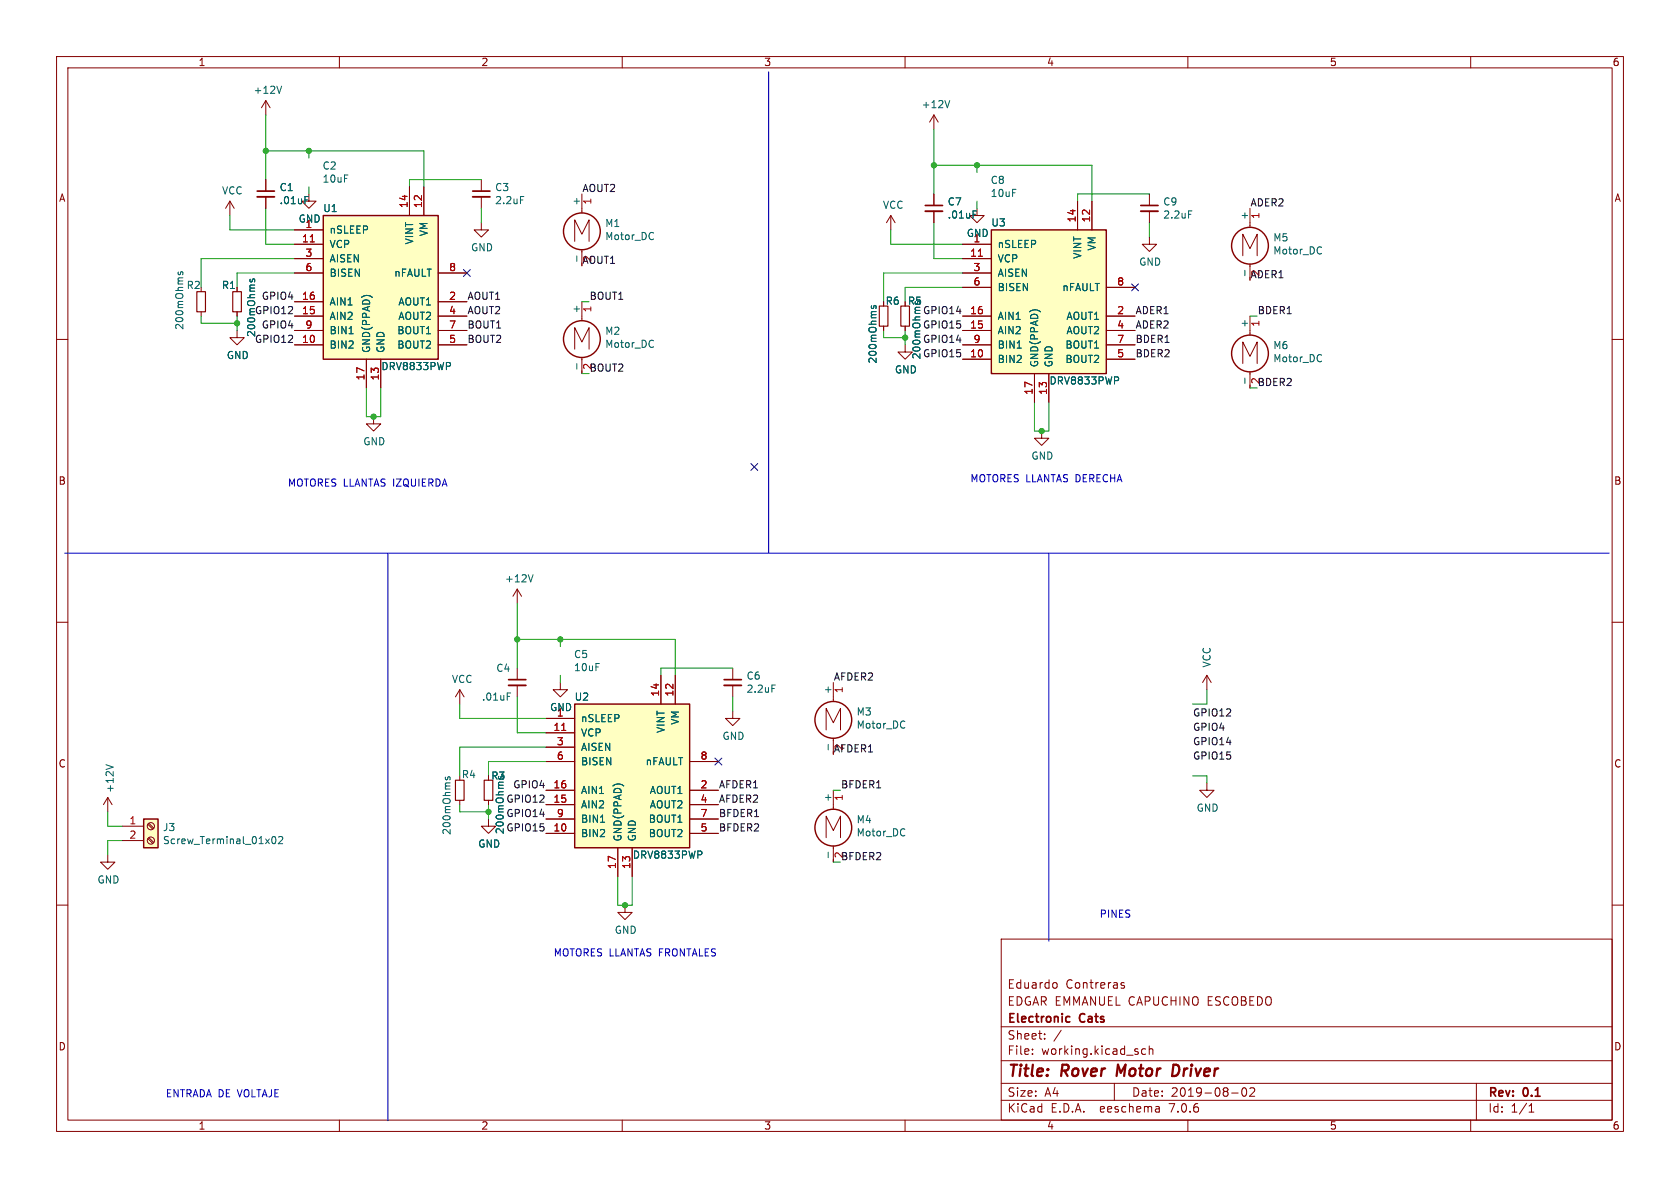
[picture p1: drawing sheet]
<svg xmlns="http://www.w3.org/2000/svg" width="297mm" height="210mm" viewBox="0 0 297 210" stroke-linecap="round" stroke-linejoin="round" font-family="sans-serif">
<g fill="none" stroke="#840000" stroke-width=".18">
<path d="M10 10h277v190h-277zM12 12h273v186h-273zM47 17.8l-.8 1.3M47 17.8v2.5M47 17.8l.8 1.3M60 10v2M110 10v2M160 10v2M210 10v2M260 10v2M40.6 35.6l-.7 1.2M40.6 35.6v2.5"/>
<path d="M40.6 35.6l.8 1.2M47 31.8v2M47 34.8v2M54.6 34.3v1.3h1.3l-1.3 1.2-1.3-1.2h1.3M72.4 33v5.1M74.9 33v5.1M85.1 39.4v1.2h1.3l-1.3 1.3-1.3-1.3h1.3M85.1 31.8v2M85.1 34.8v2M102.9 34.3v3.3M157.5 38.1l-.8 1.3M157.5 38.1v2.5"/>
<path d="M157.5 38.1l.7 1.3M165.1 20.3v2.6M165.1 34.3v2M165.1 37.3v2.1M165.1 20.3l-.8 1.3M165.1 20.3l.8 1.3M172.7 36.8v1.3h1.3l-1.3 1.3-1.3-1.3h1.3M190.5 35.6v5M193 35.6v5M203.2 34.3v2M203.2 37.3v2.1M221 36.8v3.4"/>
<path d="M10 60h2M35.6 55.1v.8M41.9 58.4v1.3h1.3l-1.3 1.3-1.3-1.3h1.3M41.9 50.8v.8M41.9 55.1v.8M52.1 40.6h5M52.1 43.2h5M52.1 55.9h5M52.1 53.3h5M52.1 45.7h5M52.1 48.3h5M52.1 58.4h5"/>
<path d="M77.5 55.9h5M77.5 53.3h5M77.5 48.3h5M77.5 58.4h5M101.6 42.7v-3.8l1.3 2.5 1.2-2.5v3.8M102.9 44.1v2.9M102.9 53.3v3.4M156.2 57.7v.7M160 57.7v.7M170.2 43.2h5.1M170.2 55.9h5.1M170.2 45.7h5.1"/>
<path d="M170.2 48.3h5.1M170.2 58.4h5.1M170.2 50.8h5.1M195.6 55.9h5.1M195.6 58.4h5.1M195.6 50.8h5.1M203.2 41.9v1.3h1.3l-1.3 1.3-1.3-1.3h1.3M219.7 45.2v-3.8l1.3 2.5 1.2-2.5v3.8M221 46.7v2.8M221 55.9v3.3M285 60h2M52.1 61h5"/>
<path d="M64.8 63.5v5.1M66 73.7v1.2h1.3l-1.3 1.3-1.2-1.3h1.2M67.3 63.5v5.1M77.5 61h5M101.6 61.7v-3.8l1.3 2.6 1.2-2.6v3.8M102.9 63.2v2.8M160 61v1.2h1.3l-1.3 1.3-1.3-1.3h1.3M170.2 61h5.1M170.2 63.5h5.1M182.9 66v5.1M184.1 76.2v1.3h1.3l-1.3 1.2-1.2-1.2h1.2M185.4 66v5.1"/>
<path d="M195.6 61h5.1M195.6 63.5h5.1M219.7 64.3v-3.8l1.3 2.5 1.2-2.5v3.8M221 65.7v2.9M10 110h2M91.4 104.1v2.6M91.4 118.1v2M91.4 104.1l-.7 1.3M91.4 104.1l.8 1.3M116.8 119.4v5.1M119.4 119.4v5.1M129.5 118.1v2"/>
<path d="M213.4 119.4l-.8 1.3M213.4 119.4v2.5M213.4 119.4l.7 1.3M285 110h2M81.3 121.9l-.8 1.3M81.3 121.9v2.6M81.3 121.9l.7 1.3M91.4 121.2v2M96.5 127h5.1M96.5 129.5h5.1M96.5 139.7h5.1M96.5 132.1h5.1"/>
<path d="M96.5 134.6h5.1M99.1 120.7v1.2h1.2l-1.2 1.3-1.3-1.3h1.3M121.9 139.7h5.1M121.9 134.6h5.1M129.5 125.7v1.3h1.3l-1.3 1.3-1.2-1.3h1.2M129.5 121.2v2M146 129v-3.8l1.3 2.6 1.3-2.6v3.8M147.3 120.7v3.3M147.3 130.5v2.9M147.3 139.7v3.4M213.4 138.4v1.3h1.2l-1.2 1.3-1.3-1.3h1.3M10 160h2"/>
<path d="M19 151.1v1.3h1.3l-1.3 1.3-1.2-1.3h1.2M19 141l-.7 1.2M19 141v2.5M19 141l.8 1.2M21.6 146.1h3.8M21.6 148.6h3.8M26.1 148.3l.9 .8M26.1 145.7l.9 .9M26.3 148.1l.9 .8M26.3 145.5l.9 .9M81.3 141.5v.7M86.4 144.8v1.3h1.2l-1.2 1.2-1.3-1.2h1.3"/>
<path d="M86.4 141.5v.7M96.5 147.3h5.1M96.5 142.2h5.1M96.5 144.8h5.1M109.2 149.9v5M111.8 149.9v5M121.9 147.3h5.1M121.9 142.2h5.1M121.9 144.8h5.1M146 148.1v-3.8l1.3 2.5 1.3-2.5v3.8M147.3 149.6v2.8M285 160h2"/>
<path d="M110.5 160v1.3h1.3l-1.3 1.3-1.3-1.3h1.3M177 166h108v32h-108zM186.4 173.7l.3 .1 .2 .2-.1 .6-.4 .1M198.2 174l.6 .4-.2 .3-.4-.1M198.7 173.8l-.3-.1-.2 .2M60 198v2M110 198v2M160 198v2M177 194.5h108M177 191.5h108M177 187.5h108M177 181.5h108"/>
<path d="M182.5 186.3v.1M182.5 185.5v.1M184.7 183.6v.1M184.7 182.8v.1M187.6 182.1l-1.3 2M197 191.5v3M202.5 185.5l-.4-.1-.3 .3v.4l.2 .2h.5M203.2 185.5l.2-.1 .3 .1 .1 .9M203.2 184.9v1.5M204.9 195.7l.1 .9M205 196.5l-.2 .1M205 196h-.2"/>
<path d="M210 198v2M217.7 193.2h1.2M219.7 192.4l.2-.1a.81 .81 0 0 1 .6 .6 .81 .81 0 0 1-.3 .8l-.2 .1a.81 .81 0 0 1-.3-1.4zM221 192.4l.5-.1 .2 .1 .1 .3-.9 1.1h.9M260 198v2M261 191.5v6.5M270.3 196.6h.9M270.3 195.5l.4-.4v1.5"/>
<circle cx="26.7" cy="148.6" r=".63"/>
<circle cx="26.7" cy="146" r=".63"/>
</g>
<path d="M197.6 188.2l-.2 2M208.2 188.3l-.7-.1-.3 2h.5l.5-.3" fill="none" stroke="#840000" stroke-width=".4"/>
<path d="M45.5 33.8h3M83.6 33.8h3M163.6 36.3h3M201.7 36.3h3M89.9 120.1h3.1M128 120.1h3.1M188.7 179.7l.4 .1M189.1 180.6l-.4 .1" fill="none" stroke="#840000" stroke-width=".3"/>
<path d="M45.5 34.8h3M83.6 34.8h3M163.6 37.3h3M201.7 37.3h3M89.9 121.2h3.1M128 121.2h3.1" fill="none" stroke="#840000" stroke-width=".33"/>
<g fill="none" stroke="#006464" stroke-width=".18">
<path d="M49.8 15.2l-.4 1.3M167.9 17.8l-.4 1.2M53.9 34.7h.6M92 34.7h.6M172 37.3h.6M210.1 37.3h.6M31.5 48.1v.3l.2 .2 .1-.1 .2-.4h.3v.5M44.2 49.4v.3l.2 .1h.1l.2-.4h.3v.4M61.7 59h.7M102 45.2v1M115.5 41.2h.1M115.5 42.2v.1"/>
<path d="M154.1 54.1l-.1 .3 .2 .1h.2l.1-.4h.3v.4M220.1 47.8v.9M233.6 43.7v.1M233.6 44.8h.1M79.5 64.1l.1 .2-.1 .4M102 64.3v1M115.5 60.2v.1M115.5 61.3v.1M179.8 61.5h.7M197.6 66.7l.2 .2-.2 .3M220.1 66.8v1M233.6 62.7v.1"/>
<path d="M233.6 63.8v.1M94.2 101.6l-.4 1.3M18.7 135.2l1.3 .4M78.8 137.4l-.1 .3 .2 .2 .2-.1 .1-.4h.3v.5M89.7 122.5h.6M136.5 121.1h.6M146.4 131.6v1M159.9 127.5l.1 .1M160 128.6l-.1 .1M48.2 147.9h.1a.68 .68 0 0 1 .5 .6 .68 .68 0 0 1-.5 .6 .84 .84 0 0 1-.1-1.2zM49.3 148l.4-.1 .3 .3-.8 .9h.8M106.2 145.4h.7"/>
<path d="M124 150.5l.1 .2-.1 .3M146.4 150.6v1M159.9 146.6h.1M160 147.7h-.1"/>
</g>
<path d="M34.8 51.6h1.5v3.5h-1.5zM41.1 51.6h1.6v3.5h-1.6zM155.4 54.1h1.6v3.6h-1.6zM159.3 54.1h1.5v3.6h-1.5zM80.5 137.9h1.5v3.6h-1.5zM85.6 137.9h1.5v3.6h-1.5z" fill="none" stroke="#840000" stroke-width=".2"/>
<g fill="none" stroke="#840000" stroke-width=".25">
<path d="M57.1 38.1h20.4v25.4h-20.4zM175.3 40.6h20.3v25.4h-20.3zM101.6 124.5h20.3v25.4h-20.3zM25.4 144.8h2.5v5.1h-2.5z"/>
<circle cx="102.9" cy="40.9" r="3.3"/>
<circle cx="102.9" cy="59.9" r="3.3"/>
<circle cx="221" cy="43.4" r="3.3"/>
<circle cx="221" cy="62.5" r="3.3"/>
<circle cx="147.3" cy="127.3" r="3.3"/>
<circle cx="147.3" cy="146.3" r="3.3"/>
</g>
<g fill="#ffffc2" stroke="#ffffc2" stroke-width=".18">
<path d="M25.4 144.8h2.5v5.1h-2.5z"/>
<path d="M57.1 38.1h20.4v25.4h-20.4z"/>
<path d="M101.6 124.5h20.3v25.4h-20.3z"/>
<path d="M175.3 40.6h20.3v25.4h-20.3z"/>
</g>
<path d="M54.9 42.8h.7M173 45.3h.7M99.3 129.1h.7" fill="none" stroke="#a90000" stroke-width=".18"/>
<path d="M135.9 12.7v85.1M11.4 97.8h273.1M68.6 97.8v100.3M185.4 97.8v68.6" fill="none" stroke="#0000c2" stroke-width=".18"/>
<g fill="none" stroke="#009600" stroke-width=".18">
<path d="M40.6 38.1v2.5h11.5M47 26.7h27.9v6.3M47 20.3v11.5M47 36.8v6.4h5.1M54.6 26.7v1.2M54.6 33v1.3M85.1 36.8v2.6M85.1 31.8h-12.7v1.2M165.1 39.4v6.3h5.1M165.1 22.9v11.4M165.1 29.2h27.9v6.4M172.7 29.2v1.3"/>
<path d="M172.7 35.6v1.2M203.2 39.4v2.5M203.2 34.3h-12.7v1.3M35.6 55.9v1.3h6.3M41.9 55.9v2.5M52.1 45.7h-16.5v5.1M52.1 48.3h-10.2v2.5M102.9 53.3h1.2M156.2 58.4v1.3h3.8M157.5 40.6v2.6h12.7M160 58.4v2.6M170.2 48.3h-14v5"/>
<path d="M170.2 50.8h-10.2v2.5M221 55.9h1.2M64.8 68.6v5.1h2.5v-5.1M102.9 66h1.2M182.9 71.1v5.1h2.5v-5.1M221 68.6h1.2M91.4 113h28v6.4M91.4 106.7v11.4M99.1 113v1.3M99.1 119.4v1.3M129.5 118.1h-12.7v1.3M81.3 124.5v2.5h15.2"/>
<path d="M91.4 123.2v6.3h5.1M96.5 134.6h-10.1v2.6M96.5 132.1h-15.2v5.1M129.5 123.2v2.5M147.3 139.7h1.3M210.8 137.2h2.6v1.2M213.4 121.9v2.6h-2.6M19 143.5v2.6h2.6M21.6 148.6h-2.6v2.5M81.3 142.2v1.3h5.1M86.4 142.2v2.6M109.2 154.9v5.1h2.6v-5.1"/>
<path d="M147.3 152.4h1.3"/>
</g>
<path d="M81.9 47.7l1.3 1.2M83.2 47.7l-1.3 1.2M200.1 50.2l1.2 1.2M201.3 50.2l-1.2 1.2M132.7 81.9l1.3 1.3M134 81.9l-1.3 1.3M126.4 134l1.2 1.2M127.6 134l-1.2 1.2" fill="none" stroke="#000084" stroke-width=".18"/>
<g fill="#009600" stroke="#009600" stroke-width=".18">
<circle cx="99.1" cy="113" r=".46"/>
<circle cx="91.4" cy="113" r=".46"/>
<circle cx="66" cy="73.7" r=".46"/>
<circle cx="54.6" cy="26.7" r=".46"/>
<circle cx="47" cy="26.7" r=".46"/>
<circle cx="41.9" cy="57.2" r=".46"/>
<circle cx="86.4" cy="143.5" r=".46"/>
<circle cx="184.1" cy="76.2" r=".46"/>
<circle cx="110.5" cy="160" r=".46"/>
<circle cx="160" cy="59.7" r=".46"/>
<circle cx="165.1" cy="29.2" r=".46"/>
<circle cx="172.7" cy="29.2" r=".46"/>
</g>
<g font-size="2.8" fill="#840000">
<text x="178" y="190.9">Title:</text>
<text x="187.7" y="190.9">Rover</text>
<text x="198.3" y="190.9">Motor</text>
<text x="208.9" y="190.9">Driver</text>
</g>
<g font-size="2.1" fill="#840000">
<text x="178" y="178">EDGAR EMMANUEL CAPUCHINO</text>
<text x="178" y="175">Eduardo</text>
<text x="188.4" y="175">Contreras</text>
<text x="213.6" y="178">ESCOBEDO</text>
<text x="178" y="184">Sheet:</text>
<text x="178" y="181.2">Electronic</text>
<text x="191" y="181.2">Cats</text>
<text x="178" y="186.7">File:</text>
<text x="184.1" y="186.7">working.kicad_sch</text>
<text x="178" y="196.9">KiCad</text>
<text x="178" y="194.1">Size:</text>
<text x="184.7" y="194.1">A4</text>
<text x="185.7" y="196.9">E.D.A.</text>
<text x="194.6" y="196.9">eeschema</text>
<text x="200" y="194.1">Date:</text>
<text x="207" y="196.9">7.0.6</text>
<text x="207" y="194.1">2019-08-02</text>
<text x="263" y="194.3">Rev:</text>
<text x="263" y="196.9">Id:</text>
<text x="267.1" y="196.9">1/1</text>
<text x="269.4" y="194.3">0.1</text>
</g>
<g font-size="1.8" fill="#840000">
<text x="35" y="11.9">1</text>
<text x="85" y="11.9">2</text>
<text x="135" y="11.9">3</text>
<text x="185" y="11.9">4</text>
<text x="235" y="11.9">5</text>
<text x="285" y="11.9">6</text>
<text x="10.3" y="35.9">A</text>
<text x="285.3" y="35.9">A</text>
<text x="156.5" y="54.1">R6</text>
<text x="160.4" y="54.1">R5</text>
<text x="10.3" y="85.9">B</text>
<text x="285.3" y="85.9">B</text>
<text x="10.3" y="135.9">C</text>
<text x="285.3" y="135.9">C</text>
<text x="86.8" y="138">R3</text>
<text x="10.3" y="185.9">D</text>
<text x="285.3" y="185.9">D</text>
<text x="35" y="199.9">1</text>
<text x="85" y="199.9">2</text>
<text x="135" y="199.9">3</text>
<text x="185" y="199.9">4</text>
<text x="235" y="199.9">5</text>
<text x="285" y="199.9">6</text>
</g>
<g font-size="1.8" fill="#006464">
<text x="44.7" y="16.8">+12V</text>
<text x="162.8" y="19.3">+12V</text>
<text x="39.2" y="34.6">VCC</text>
<text x="49.3" y="34">C1</text>
<text x="56.9" y="30.2">C2</text>
<text x="56.9" y="32.5">10uF</text>
<text x="87.4" y="34">C3</text>
<text x="175" y="32.7">C8</text>
<text x="175" y="35">10uF</text>
<text x="49.3" y="36.3">.01uF</text>
<text x="52.7" y="39.5">GND</text>
<text x="57" y="37.7">U1</text>
<text x="58.2" y="41.5">nSLEEP</text>
<text x="75.8" y="41.9" transform="rotate(-90 75.8 41.9)">VM</text>
<text x="87.4" y="36.3">2.2uF</text>
<text x="102.6" y="36.4" transform="rotate(-90 102.6 36.4)">+</text>
<text x="106.9" y="40.3">M1</text>
<text x="156" y="37.1">VCC</text>
<text x="167.4" y="36.5">C7</text>
<text x="167.4" y="38.8">.01uF</text>
<text x="175.2" y="40.2">U3</text>
<text x="205.5" y="36.5">C9</text>
<text x="205.5" y="38.8">2.2uF</text>
<text x="220.7" y="39" transform="rotate(-90 220.7 39)">+</text>
<text x="58.2" y="44">VCP</text>
<text x="58.2" y="46.6">AISEN</text>
<text x="73.3" y="43.3" transform="rotate(-90 73.3 43.3)">VINT</text>
<text x="83.2" y="44.6">GND</text>
<text x="106.9" y="42.6">Motor_DC</text>
<text x="170.8" y="42.1">GND</text>
<text x="172" y="42.9">1</text>
<text x="176.3" y="44">nSLEEP</text>
<text x="176.3" y="46.6">VCP</text>
<text x="191.4" y="45.9" transform="rotate(-90 191.4 45.9)">VINT</text>
<text x="193.9" y="44.4" transform="rotate(-90 193.9 44.4)">VM</text>
<text x="201.3" y="47.2">GND</text>
<text x="225" y="42.9">M5</text>
<text x="225" y="45.2">Motor_DC</text>
<text x="32.9" y="51.3">R2</text>
<text x="39.1" y="51.3">R1</text>
<text x="58.2" y="49.1">BISEN</text>
<text x="69.6" y="49.1">nFAULT</text>
<text x="176.3" y="49.1">AISEN</text>
<text x="176.3" y="51.7">BISEN</text>
<text x="187.7" y="51.7">nFAULT</text>
<text x="32.6" y="58.4" transform="rotate(-90 32.6 58.4)">200mOhms</text>
<text x="45" y="55.6">GPIO12</text>
<text x="45.3" y="59.7" transform="rotate(-90 45.3 59.7)">200mOhms</text>
<text x="58.2" y="56.7">AIN2</text>
<text x="58.2" y="54.2">AIN1</text>
<text x="58.2" y="59.3">BIN1</text>
<text x="70.1" y="59.3">BOUT1</text>
<text x="70.3" y="54.2">AOUT1</text>
<text x="70.3" y="56.7">AOUT2</text>
<text x="102.6" y="55.5" transform="rotate(-90 102.6 55.5)">+</text>
<text x="106.9" y="59.4">M2</text>
<text x="163.1" y="58.2">GPIO15</text>
<text x="176.3" y="59.3">AIN2</text>
<text x="176.3" y="56.7">AIN1</text>
<text x="188.4" y="56.7">AOUT1</text>
<text x="188.4" y="59.3">AOUT2</text>
<text x="220.7" y="58" transform="rotate(-90 220.7 58)">+</text>
<text x="40" y="63.7">GND</text>
<text x="58.2" y="61.8">BIN2</text>
<text x="65.6" y="62.5" transform="rotate(-90 65.6 62.5)">GND(PPAD)</text>
<text x="67.3" y="65.6">DRV8833PWP</text>
<text x="68.2" y="62.5" transform="rotate(-90 68.2 62.5)">GND</text>
<text x="70.1" y="61.8">BOUT2</text>
<text x="106.9" y="61.7">Motor_DC</text>
<text x="155.2" y="64.4" transform="rotate(-90 155.2 64.4)">200mOhms</text>
<text x="162.9" y="63.6" transform="rotate(-90 162.9 63.6)">200mOhms</text>
<text x="163.1" y="60.7">GPIO14</text>
<text x="163.1" y="63.2">GPIO15</text>
<text x="176.3" y="64.4">BIN2</text>
<text x="176.3" y="61.8">BIN1</text>
<text x="183.7" y="65" transform="rotate(-90 183.7 65)">GND(PPAD)</text>
<text x="186.3" y="65" transform="rotate(-90 186.3 65)">GND</text>
<text x="188.3" y="64.4">BOUT2</text>
<text x="188.3" y="61.8">BOUT1</text>
<text x="225" y="61.9">M6</text>
<text x="225" y="64.2">Motor_DC</text>
<text x="158.1" y="66.2">GND</text>
<text x="185.4" y="68.2">DRV8833PWP</text>
<text x="64.1" y="78.9">GND</text>
<text x="182.2" y="81.5">GND</text>
<text x="89.2" y="103.1">+12V</text>
<text x="87.6" y="119">C4</text>
<text x="101.4" y="116.5">C5</text>
<text x="101.4" y="118.8">10uF</text>
<text x="214.2" y="118.1" transform="rotate(-90 214.2 118.1)">VCC</text>
<text x="79.8" y="120.9">VCC</text>
<text x="85.1" y="124.1">.01uF</text>
<text x="97.2" y="125.9">GND</text>
<text x="101.5" y="124.1">U2</text>
<text x="131.9" y="120.3">C6</text>
<text x="131.9" y="122.7">2.2uF</text>
<text x="147.1" y="122.8" transform="rotate(-90 147.1 122.8)">+</text>
<text x="98.4" y="126.7">1</text>
<text x="102.6" y="127.9">nSLEEP</text>
<text x="102.6" y="130.4">VCP</text>
<text x="117.7" y="129.7" transform="rotate(-90 117.7 129.7)">VINT</text>
<text x="120.2" y="128.2" transform="rotate(-90 120.2 128.2)">VM</text>
<text x="127.6" y="131">GND</text>
<text x="151.3" y="126.7">M3</text>
<text x="151.3" y="129">Motor_DC</text>
<text x="81.5" y="137.8">R4</text>
<text x="102.6" y="132.9">AISEN</text>
<text x="102.6" y="135.5">BISEN</text>
<text x="114" y="135.5">nFAULT</text>
<text x="20.3" y="140.2" transform="rotate(-90 20.3 140.2)">+12V</text>
<text x="89.4" y="142">GPIO12</text>
<text x="102.6" y="143.1">AIN2</text>
<text x="102.6" y="140.6">AIN1</text>
<text x="114.8" y="140.6">AOUT1</text>
<text x="114.8" y="143.1">AOUT2</text>
<text x="147.1" y="141.9" transform="rotate(-90 147.1 141.9)">+</text>
<text x="211.5" y="143.7">GND</text>
<text x="28.7" y="147.1">J3</text>
<text x="28.7" y="149.4">Screw_Terminal_01x02</text>
<text x="79.9" y="147.7" transform="rotate(-90 79.9 147.7)">200mOhms</text>
<text x="89.3" y="147.6" transform="rotate(-90 89.3 147.6)">200mOhms</text>
<text x="89.4" y="144.5">GPIO14</text>
<text x="89.4" y="147.1">GPIO15</text>
<text x="102.6" y="148.2">BIN2</text>
<text x="102.6" y="145.6">BIN1</text>
<text x="110.1" y="148.8" transform="rotate(-90 110.1 148.8)">GND(PPAD)</text>
<text x="112.6" y="148.8" transform="rotate(-90 112.6 148.8)">GND</text>
<text x="114.6" y="148.2">BOUT2</text>
<text x="114.6" y="145.6">BOUT1</text>
<text x="151.3" y="145.7">M4</text>
<text x="151.3" y="148.1">Motor_DC</text>
<text x="84.5" y="150">GND</text>
<text x="111.8" y="152">DRV8833PWP</text>
<text x="17.1" y="156.4">GND</text>
<text x="108.6" y="165.3">GND</text>
</g>
<g font-size="1.8" fill="#0f0f0f">
<text x="102.9" y="34">AOUT2</text>
<text x="221" y="36.6">ADER2</text>
<text x="102.9" y="46.7">AOUT1</text>
<text x="104.9" y="46.4" transform="rotate(-90 104.9 46.4)">2</text>
<text x="46.2" y="53.1">GPIO4</text>
<text x="82.5" y="53.1">AOUT1</text>
<text x="104.1" y="53.1">BOUT1</text>
<text x="221" y="49.3">ADER1</text>
<text x="223" y="49" transform="rotate(-90 223 49)">2</text>
<text x="46.2" y="58.2">GPIO4</text>
<text x="82.5" y="55.6">AOUT2</text>
<text x="82.5" y="58.2">BOUT1</text>
<text x="163.1" y="55.6">GPIO14</text>
<text x="200.7" y="58.2">ADER2</text>
<text x="200.7" y="55.6">ADER1</text>
<text x="222.2" y="55.6">BDER1</text>
<text x="45" y="60.7">GPIO12</text>
<text x="82.5" y="60.7">BOUT2</text>
<text x="104.1" y="65.8">BOUT2</text>
<text x="104.9" y="65.5" transform="rotate(-90 104.9 65.5)">2</text>
<text x="200.7" y="63.2">BDER2</text>
<text x="200.7" y="60.7">BDER1</text>
<text x="222.2" y="68.3">BDER2</text>
<text x="223" y="68" transform="rotate(-90 223 68)">2</text>
<text x="147.3" y="120.4">AFDER2</text>
<text x="210.8" y="126.7">GPIO12</text>
<text x="210.8" y="131.8">GPIO14</text>
<text x="210.8" y="129.3">GPIO4</text>
<text x="147.3" y="133.1">AFDER1</text>
<text x="149.3" y="132.8" transform="rotate(-90 149.3 132.8)">2</text>
<text x="210.8" y="134.4">GPIO15</text>
<text x="90.6" y="139.4">GPIO4</text>
<text x="127" y="142">AFDER2</text>
<text x="127" y="139.4">AFDER1</text>
<text x="148.6" y="139.4">BFDER1</text>
<text x="127" y="147.1">BFDER2</text>
<text x="127" y="144.5">BFDER1</text>
<text x="148.6" y="152.1">BFDER2</text>
<text x="149.3" y="151.8" transform="rotate(-90 149.3 151.8)">2</text>
</g>
<g font-size="1.8" fill="#a90000">
<text x="53.9" y="40.4">1</text>
<text x="72.1" y="36.9" transform="rotate(-90 72.1 36.9)">14</text>
<text x="74.7" y="36.9" transform="rotate(-90 74.7 36.9)">12</text>
<text x="104.9" y="36.3" transform="rotate(-90 104.9 36.3)">1</text>
<text x="190.2" y="39.4" transform="rotate(-90 190.2 39.4)">14</text>
<text x="192.8" y="39.4" transform="rotate(-90 192.8 39.4)">12</text>
<text x="223" y="38.8" transform="rotate(-90 223 38.8)">1</text>
<text x="53.3" y="42.9">11</text>
<text x="53.9" y="45.5">3</text>
<text x="171.4" y="45.5">11</text>
<text x="53.3" y="53.1">16</text>
<text x="53.9" y="48">6</text>
<text x="79.3" y="53.1">2</text>
<text x="79.3" y="48">8</text>
<text x="172" y="48">3</text>
<text x="172" y="50.5">6</text>
<text x="197.4" y="50.5">8</text>
<text x="53.3" y="55.6">15</text>
<text x="53.9" y="58.2">9</text>
<text x="79.3" y="55.6">4</text>
<text x="79.3" y="58.2">7</text>
<text x="104.9" y="55.3" transform="rotate(-90 104.9 55.3)">1</text>
<text x="171.4" y="58.2">15</text>
<text x="171.4" y="55.6">16</text>
<text x="197.4" y="55.6">2</text>
<text x="197.4" y="58.2">4</text>
<text x="223" y="57.9" transform="rotate(-90 223 57.9)">1</text>
<text x="53.3" y="60.7">10</text>
<text x="79.3" y="60.7">5</text>
<text x="171.4" y="63.2">10</text>
<text x="172" y="60.7">9</text>
<text x="197.4" y="63.2">5</text>
<text x="197.4" y="60.7">7</text>
<text x="64.5" y="67.4" transform="rotate(-90 64.5 67.4)">17</text>
<text x="67.1" y="67.4" transform="rotate(-90 67.1 67.4)">13</text>
<text x="182.6" y="69.9" transform="rotate(-90 182.6 69.9)">17</text>
<text x="185.2" y="69.9" transform="rotate(-90 185.2 69.9)">13</text>
<text x="116.6" y="123.2" transform="rotate(-90 116.6 123.2)">14</text>
<text x="119.1" y="123.2" transform="rotate(-90 119.1 123.2)">12</text>
<text x="149.3" y="122.6" transform="rotate(-90 149.3 122.6)">1</text>
<text x="97.7" y="129.3">11</text>
<text x="98.4" y="131.8">3</text>
<text x="98.4" y="134.4">6</text>
<text x="123.8" y="134.4">8</text>
<text x="97.7" y="142">15</text>
<text x="97.7" y="139.4">16</text>
<text x="123.8" y="139.4">2</text>
<text x="123.8" y="142">4</text>
<text x="149.3" y="141.7" transform="rotate(-90 149.3 141.7)">1</text>
<text x="22.8" y="145.8">1</text>
<text x="22.8" y="148.3">2</text>
<text x="97.7" y="147.1">10</text>
<text x="98.4" y="144.5">9</text>
<text x="123.8" y="147.1">5</text>
<text x="123.8" y="144.5">7</text>
<text x="109" y="153.7" transform="rotate(-90 109 153.7)">17</text>
<text x="111.5" y="153.7" transform="rotate(-90 111.5 153.7)">13</text>
</g>
<g font-size="1.8" fill="#0000c2">
<text x="50.8" y="86.1">MOTORES LLANTAS IZQUIERDA</text>
<text x="171.4" y="85.3">MOTORES LLANTAS DERECHA</text>
<text x="194.3" y="162.3">PINES</text>
<text x="97.8" y="169.2">MOTORES LLANTAS FRONTALES</text>
<text x="29.2" y="194.1">ENTRADA DE VOLTAJE</text>
</g>
</svg>
